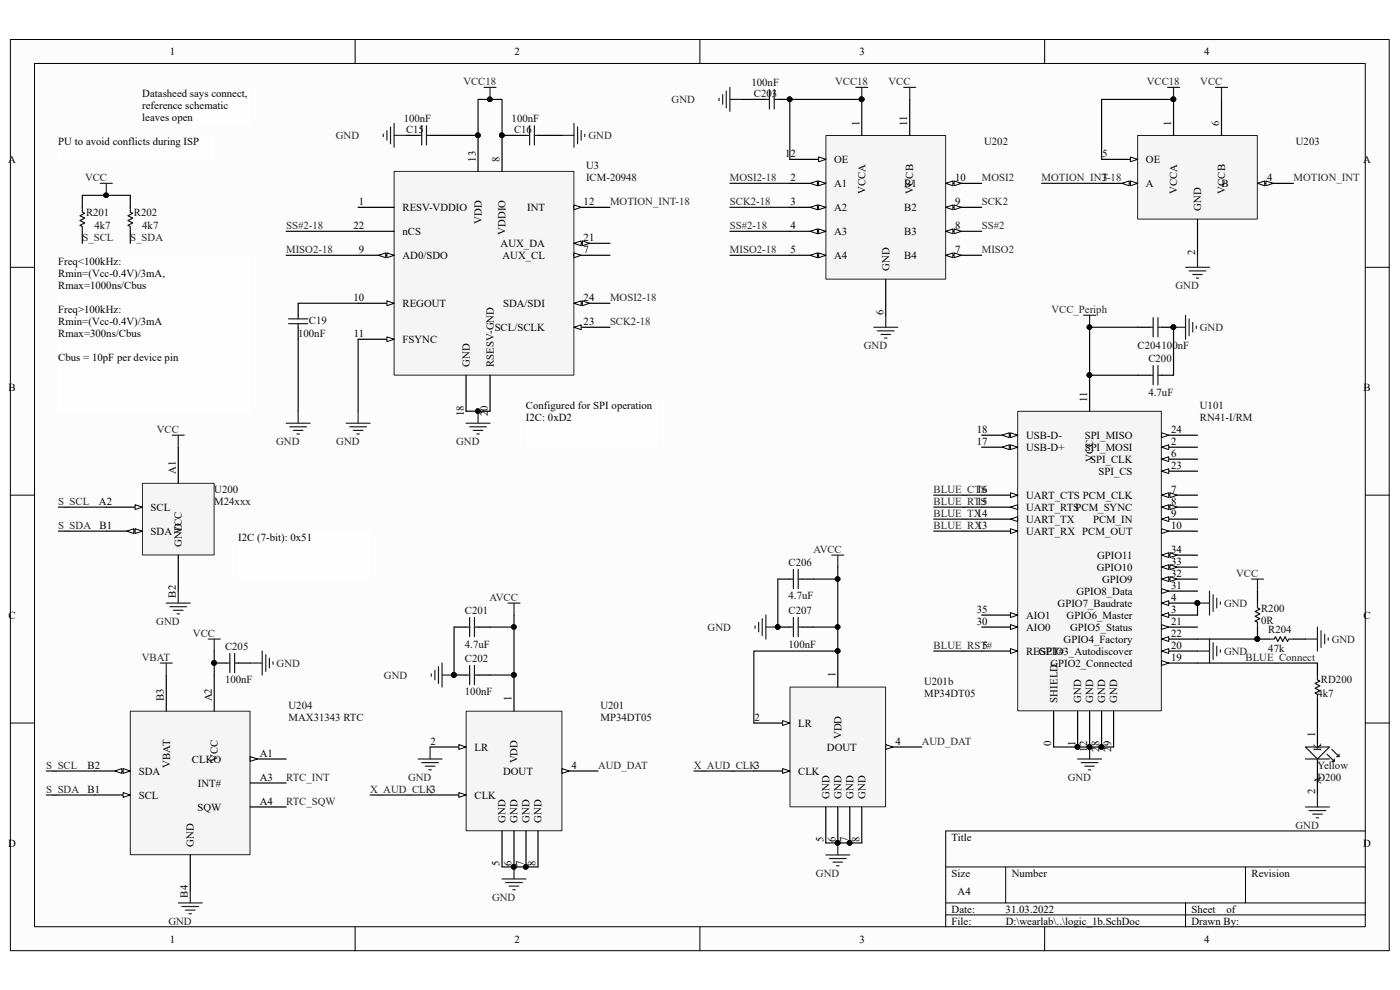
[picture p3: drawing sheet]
<svg xmlns="http://www.w3.org/2000/svg" width="297mm" height="210mm" viewBox="0 0 297 210" stroke-linecap="round" stroke-linejoin="round" font-family="sans-serif">
<path d="M2.2 8.4h292.5v193.3h-292.5z" fill="#fcfcfc"/>
<path d="M2.2 8.4h292.5v193.3h-292.5z" fill="none" stroke="#000" stroke-width=".21"/>
<path d="M7.4 13.5h282.2v183.1h-282.2z" fill="#fcfcfc"/>
<g fill="none" stroke="#000" stroke-width=".21">
<path d="M7.3 13.5h282.3v183.1h-282.3zM75.3 8.4v5.1M148.5 8.4v5.1M221.6 8.4v5.1M2.2 56.7h5.1M289.7 56.7h5.1M2.2 105h5.1M289.7 105h5.1M2.2 153.4h5.1M289.7 153.4h5.1M289.7 176.3h-89.1v20.3M75.3 196.6v5.1"/>
<path d="M148.5 196.6v5.1M200.6 183.9h89.1M200.6 191.5h89.1M200.6 194.1h89.1M213.4 183.9v7.6M221.6 196.6v5.1M251.5 191.5v5.1M264.2 183.9v7.6"/>
</g>
<g fill="none" stroke="#262626" stroke-width=".25">
<path d="M21.3 38.9h2.5M22.6 38.9v2.5M81.3 28.5v.5M82.1 27.7v2M82.8 26.9v3.6M83.6 28.7h2.6M83.6 26.2v5.1M119.2 28.7h2.6M121.8 26.2v5.1M122.5 26.9v3.6M123.3 27.7v2M124.1 28.5v.5"/>
<path d="M60.7 89.8h5.1M61.5 90.5h3.5M62.2 91.3h2.1M63 92.1h.5M63.3 87.2v2.6M73.4 89.8h5.1M74.2 90.5h3.6M75 91.3h2M75.7 92.1h.5M76 87.2v2.6M98.9 89.8h5.1M99.6 90.5h3.6"/>
<path d="M100.4 91.3h2M101.2 92.1h.5M101.4 87.2v2.6"/>
</g>
<g fill="#0e0e0e" stroke="#0e0e0e" stroke-width=".21">
<circle cx="101.4" cy="87.2" r=".49"/>
<circle cx="22.5" cy="41.4" r=".49"/>
</g>
<path d="M17.5 41.4h10.1M63.3 64.3h12.7M63.3 72v15.2M76 72v15.2M98.9 87.2h5.1" fill="none" stroke="#0e0e0e" stroke-width=".25"/>
<path d="M83.7 36.4h38.1v43.2h-38.1z" fill="#f5f5f5"/>
<path d="M83.6 36.4h38.2v43.2h-38.2z" fill="none" stroke="#262626" stroke-width=".21"/>
<path d="M76 44h7.6M121.8 69.4h7.6" fill="none" stroke="#000" stroke-width=".25"/>
<path d="M121.8 69.4l1.5-.5v1z" fill="#fcfcfc"/>
<path d="M121.8 69.4l1.5-.5v1z" fill="none" stroke="#000" stroke-width=".21"/>
<path d="M121.8 64.3h7.6" fill="none" stroke="#000" stroke-width=".25"/>
<path d="M121.8 64.3l1.5-.5v1z" fill="#fcfcfc"/>
<path d="M121.8 64.3l1.5-.5v1z" fill="none" stroke="#000" stroke-width=".21"/>
<path d="M123.5 63.8l1.6 .5-1.6 .5z" fill="#fcfcfc"/>
<path d="M123.5 63.8l1.6 .5-1.6 .5z" fill="none" stroke="#000" stroke-width=".21"/>
<path d="M121.8 51.6h7.6" fill="none" stroke="#000" stroke-width=".25"/>
<path d="M121.8 51.6l1.5-.5v1z" fill="#fcfcfc"/>
<path d="M121.8 51.6l1.5-.5v1z" fill="none" stroke="#000" stroke-width=".21"/>
<path d="M123.5 51.1l1.6 .5-1.6 .5z" fill="#fcfcfc"/>
<path d="M123.5 51.1l1.6 .5-1.6 .5z" fill="none" stroke="#000" stroke-width=".21"/>
<path d="M121.8 54.2h7.6" fill="none" stroke="#000" stroke-width=".25"/>
<path d="M121.8 53.7l1.5 .5-1.5 .5z" fill="#fcfcfc"/>
<path d="M121.8 53.7l1.5 .5-1.5 .5z" fill="none" stroke="#000" stroke-width=".21"/>
<path d="M106.5 28.7v7.7M76 54.2h7.6" fill="none" stroke="#000" stroke-width=".25"/>
<circle cx="106.5" cy="28.7" r=".49" fill="#0e0e0e" stroke="#0e0e0e" stroke-width=".21"/>
<path d="M82.1 53.7l1.5 .5-1.5 .5z" fill="#fcfcfc"/>
<path d="M82.1 53.7l1.5 .5-1.5 .5z" fill="none" stroke="#000" stroke-width=".21"/>
<path d="M80.3 54.2l1.5-.5v1z" fill="#fcfcfc"/>
<path d="M80.3 54.2l1.5-.5v1z" fill="none" stroke="#000" stroke-width=".21"/>
<path d="M76 64.3h7.6" fill="none" stroke="#000" stroke-width=".25"/>
<path d="M82.1 63.8l1.5 .5-1.5 .5z" fill="#fcfcfc"/>
<path d="M82.1 63.8l1.5 .5-1.5 .5z" fill="none" stroke="#000" stroke-width=".21"/>
<path d="M76 72h7.6" fill="none" stroke="#000" stroke-width=".25"/>
<path d="M82.1 71.5l1.5 .5-1.5 .5z" fill="#fcfcfc"/>
<path d="M82.1 71.5l1.5 .5-1.5 .5z" fill="none" stroke="#000" stroke-width=".21"/>
<path d="M121.8 44h7.6" fill="none" stroke="#000" stroke-width=".25"/>
<path d="M121.8 43.5l1.5 .5-1.5 .5z" fill="#fcfcfc"/>
<path d="M121.8 43.5l1.5 .5-1.5 .5z" fill="none" stroke="#000" stroke-width=".21"/>
<path d="M86.2 28.7h2.5M91.2 28.7h2.6M101.4 28.7v7.7M109 28.7h2.6M114.1 28.7h2.6M76 49.1h7.6M63.3 64.3v2.6M63.3 69.4v2.6M98.9 79.6v7.6M104 79.6v7.6" fill="none" stroke="#000" stroke-width=".25"/>
<g fill="#0e0e0e" stroke="#0e0e0e" stroke-width=".21">
<circle cx="101.4" cy="28.7" r=".49"/>
<circle cx="106.5" cy="28.7" r=".49"/>
</g>
<path d="M88.7 28.7h.8M89.5 26.7v4.1M90.5 26.7v4.1M90.5 28.7h.7M111.6 28.7h.8M112.4 26.7v4.1M113.4 28.7h.7M113.4 26.7v4.1M61.2 67.6h4.1M61.2 68.7h4.1M63.3 66.9v.7M63.3 68.7v.7" fill="none" stroke="#1c1c1c" stroke-width=".25"/>
<path d="M116.7 28.7h2.5" fill="none" stroke="#0e0e0e" stroke-width=".25"/>
<path d="M30.3 18.6h22.7v7.6h-22.7z" fill="#fefefe"/>
<path d="M30.2 18.5h22.8v7.7h-22.8z" fill="none" stroke="#fefefe" stroke-width=".21"/>
<path d="M17.5 41.4v2.6M17.5 49.1v2.5M27.6 41.4v2.6M27.6 49.1v2.5" fill="none" stroke="#000" stroke-width=".25"/>
<path d="M17.5 44v1l.5 .3-1 .5 1 .5-1 .5 1 .5-1 .5 .5 .3v1M27.6 44v1l.5 .3-1 .5 1 .5-1 .5 1 .5-1 .5 .5 .3v1" fill="none" stroke="#1c1c1c" stroke-width=".25"/>
<path d="M12.4 54.2h40.6v33h-40.6z" fill="#fefefe"/>
<path d="M12.4 54.2h40.6v33h-40.6z" fill="none" stroke="#fefefe" stroke-width=".21"/>
<path d="M241.3 69.4h2.6M246.4 69.4h2.6" fill="none" stroke="#000" stroke-width=".25"/>
<circle cx="248.9" cy="69.4" r=".49" fill="#0e0e0e" stroke="#0e0e0e" stroke-width=".21"/>
<path d="M243.9 69.4h.7M244.6 67.4v4.1M245.7 67.4v4.1M245.7 69.4h.7" fill="none" stroke="#1c1c1c" stroke-width=".25"/>
<path d="M111.7 84.8h27.8v10h-27.8z" fill="#fefefe"/>
<path d="M111.6 84.7h27.9v10.1h-27.9z" fill="none" stroke="#fefefe" stroke-width=".21"/>
<path d="M215.9 87.3h30.5v63.5h-30.5z" fill="#f5f5f5"/>
<path d="M215.9 87.2h30.5v63.6h-30.5z" fill="none" stroke="#262626" stroke-width=".21"/>
<path d="M231.2 79.6v7.6M246.4 94.9h7.7M228.6 150.8v7.7M231.2 150.8v7.7M233.7 150.8v7.7M236.2 150.8v7.7" fill="none" stroke="#000" stroke-width=".25"/>
<g fill="#0e0e0e" stroke="#0e0e0e" stroke-width=".21">
<circle cx="228.6" cy="158.4" r=".49"/>
<circle cx="231.1" cy="158.4" r=".49"/>
<circle cx="233.7" cy="158.4" r=".49"/>
<circle cx="231.1" cy="79.6" r=".49"/>
</g>
<path d="M246.4 94.9l1.6-.5v1z" fill="#fcfcfc"/>
<path d="M246.4 94.9l1.6-.5v1z" fill="none" stroke="#000" stroke-width=".21"/>
<path d="M246.4 97.4h7.7" fill="none" stroke="#000" stroke-width=".25"/>
<path d="M246.4 97.4l1.6-.5v1z" fill="#fcfcfc"/>
<path d="M246.4 97.4l1.6-.5v1z" fill="none" stroke="#000" stroke-width=".21"/>
<path d="M246.4 92.3h7.7" fill="none" stroke="#000" stroke-width=".25"/>
<path d="M246.4 91.8l1.6 .5-1.6 .5z" fill="#fcfcfc"/>
<path d="M246.4 91.8l1.6 .5-1.6 .5z" fill="none" stroke="#000" stroke-width=".21"/>
<path d="M246.4 100h7.7" fill="none" stroke="#000" stroke-width=".25"/>
<path d="M246.4 100l1.6-.6v1.1z" fill="#fcfcfc"/>
<path d="M246.4 100l1.6-.6v1.1z" fill="none" stroke="#000" stroke-width=".21"/>
<path d="M246.4 105h7.7" fill="none" stroke="#000" stroke-width=".25"/>
<path d="M246.4 105l1.6-.5v1.1z" fill="#fcfcfc"/>
<path d="M246.4 105l1.6-.5v1.1z" fill="none" stroke="#000" stroke-width=".21"/>
<path d="M248.2 104.5l1.5 .5-1.5 .6z" fill="#fcfcfc"/>
<path d="M248.2 104.5l1.5 .5-1.5 .6z" fill="none" stroke="#000" stroke-width=".21"/>
<path d="M246.4 107.6h7.7" fill="none" stroke="#000" stroke-width=".25"/>
<path d="M246.4 107.6l1.6-.5v1z" fill="#fcfcfc"/>
<path d="M246.4 107.6l1.6-.5v1z" fill="none" stroke="#000" stroke-width=".21"/>
<path d="M248.2 107.1l1.5 .5-1.5 .5z" fill="#fcfcfc"/>
<path d="M248.2 107.1l1.5 .5-1.5 .5z" fill="none" stroke="#000" stroke-width=".21"/>
<path d="M246.4 110.1h7.7" fill="none" stroke="#000" stroke-width=".25"/>
<path d="M246.4 110.1l1.6-.5v1z" fill="#fcfcfc"/>
<path d="M246.4 110.1l1.6-.5v1z" fill="none" stroke="#000" stroke-width=".21"/>
<path d="M246.4 112.7h7.7" fill="none" stroke="#000" stroke-width=".25"/>
<path d="M246.4 112.2l1.6 .5-1.6 .5z" fill="#fcfcfc"/>
<path d="M246.4 112.2l1.6 .5-1.6 .5z" fill="none" stroke="#000" stroke-width=".21"/>
<path d="M208.3 92.3h7.6" fill="none" stroke="#000" stroke-width=".25"/>
<path d="M214.4 91.8l1.5 .5-1.5 .5z" fill="#fcfcfc"/>
<path d="M214.4 91.8l1.5 .5-1.5 .5z" fill="none" stroke="#000" stroke-width=".21"/>
<path d="M212.6 92.3l1.5-.5v1z" fill="#fcfcfc"/>
<path d="M212.6 92.3l1.5-.5v1z" fill="none" stroke="#000" stroke-width=".21"/>
<path d="M208.3 94.9h7.6" fill="none" stroke="#000" stroke-width=".25"/>
<path d="M214.4 94.4l1.5 .5-1.5 .5z" fill="#fcfcfc"/>
<path d="M214.4 94.4l1.5 .5-1.5 .5z" fill="none" stroke="#000" stroke-width=".21"/>
<path d="M212.6 94.9l1.5-.5v1z" fill="#fcfcfc"/>
<path d="M212.6 94.9l1.5-.5v1z" fill="none" stroke="#000" stroke-width=".21"/>
<path d="M208.3 112.7h7.6" fill="none" stroke="#000" stroke-width=".25"/>
<path d="M214.4 112.2l1.5 .5-1.5 .5z" fill="#fcfcfc"/>
<path d="M214.4 112.2l1.5 .5-1.5 .5z" fill="none" stroke="#000" stroke-width=".21"/>
<path d="M208.3 110.1h7.6" fill="none" stroke="#000" stroke-width=".25"/>
<path d="M214.4 110.1l1.5-.5v1z" fill="#fcfcfc"/>
<path d="M214.4 110.1l1.5-.5v1z" fill="none" stroke="#000" stroke-width=".21"/>
<path d="M208.3 107.6h7.6" fill="none" stroke="#000" stroke-width=".25"/>
<path d="M214.4 107.6l1.5-.5v1z" fill="#fcfcfc"/>
<path d="M214.4 107.6l1.5-.5v1z" fill="none" stroke="#000" stroke-width=".21"/>
<path d="M208.3 105h7.6" fill="none" stroke="#000" stroke-width=".25"/>
<path d="M214.4 104.5l1.5 .5-1.5 .6z" fill="#fcfcfc"/>
<path d="M214.4 104.5l1.5 .5-1.5 .6z" fill="none" stroke="#000" stroke-width=".21"/>
<path d="M208.3 138.1h7.6" fill="none" stroke="#000" stroke-width=".25"/>
<path d="M214.4 137.6l1.5 .5-1.5 .5z" fill="#fcfcfc"/>
<path d="M214.4 137.6l1.5 .5-1.5 .5z" fill="none" stroke="#000" stroke-width=".21"/>
<path d="M246.4 130.5h7.7" fill="none" stroke="#000" stroke-width=".25"/>
<path d="M246.4 130.5l1.6-.5v1z" fill="#fcfcfc"/>
<path d="M246.4 130.5l1.6-.5v1z" fill="none" stroke="#000" stroke-width=".21"/>
<path d="M246.4 127.9h7.7" fill="none" stroke="#000" stroke-width=".25"/>
<path d="M246.4 127.9l1.6-.5v1z" fill="#fcfcfc"/>
<path d="M246.4 127.9l1.6-.5v1z" fill="none" stroke="#000" stroke-width=".21"/>
<circle cx="254" cy="127.9" r=".49" fill="#0e0e0e" stroke="#0e0e0e" stroke-width=".21"/>
<path d="M246.4 140.7h7.7" fill="none" stroke="#000" stroke-width=".25"/>
<path d="M246.4 140.1l1.6 .6-1.6 .5z" fill="#fcfcfc"/>
<path d="M246.4 140.1l1.6 .6-1.6 .5z" fill="none" stroke="#000" stroke-width=".21"/>
<path d="M246.4 138.1h7.7" fill="none" stroke="#000" stroke-width=".25"/>
<path d="M246.4 138.1l1.6-.5v1z" fill="#fcfcfc"/>
<path d="M246.4 138.1l1.6-.5v1z" fill="none" stroke="#000" stroke-width=".21"/>
<path d="M246.4 135.6h7.7" fill="none" stroke="#000" stroke-width=".25"/>
<path d="M246.4 135.6l1.6-.5v1z" fill="#fcfcfc"/>
<path d="M246.4 135.6l1.6-.5v1z" fill="none" stroke="#000" stroke-width=".21"/>
<path d="M246.4 133h7.7" fill="none" stroke="#000" stroke-width=".25"/>
<path d="M246.4 132.5l1.6 .5-1.6 .5z" fill="#fcfcfc"/>
<path d="M246.4 132.5l1.6 .5-1.6 .5z" fill="none" stroke="#000" stroke-width=".21"/>
<path d="M246.4 125.4h7.7" fill="none" stroke="#000" stroke-width=".25"/>
<path d="M246.4 124.9l1.6 .5-1.6 .5z" fill="#fcfcfc"/>
<path d="M246.4 124.9l1.6 .5-1.6 .5z" fill="none" stroke="#000" stroke-width=".21"/>
<path d="M246.4 122.9h7.7" fill="none" stroke="#000" stroke-width=".25"/>
<path d="M246.4 122.9l1.6-.6v1.1z" fill="#fcfcfc"/>
<path d="M246.4 122.9l1.6-.6v1.1z" fill="none" stroke="#000" stroke-width=".21"/>
<path d="M248.2 122.3l1.5 .6-1.5 .5z" fill="#fcfcfc"/>
<path d="M248.2 122.3l1.5 .6-1.5 .5z" fill="none" stroke="#000" stroke-width=".21"/>
<path d="M246.4 120.3h7.7" fill="none" stroke="#000" stroke-width=".25"/>
<path d="M246.4 120.3l1.6-.5v1z" fill="#fcfcfc"/>
<path d="M246.4 120.3l1.6-.5v1z" fill="none" stroke="#000" stroke-width=".21"/>
<path d="M248.2 119.8l1.5 .5-1.5 .5z" fill="#fcfcfc"/>
<path d="M248.2 119.8l1.5 .5-1.5 .5z" fill="none" stroke="#000" stroke-width=".21"/>
<path d="M246.4 117.8h7.7" fill="none" stroke="#000" stroke-width=".25"/>
<path d="M246.4 117.8l1.6-.5v1z" fill="#fcfcfc"/>
<path d="M246.4 117.8l1.6-.5v1z" fill="none" stroke="#000" stroke-width=".21"/>
<path d="M248.2 117.3l1.5 .5-1.5 .5z" fill="#fcfcfc"/>
<path d="M248.2 117.3l1.5 .5-1.5 .5z" fill="none" stroke="#000" stroke-width=".21"/>
<path d="M208.3 130.5h7.6" fill="none" stroke="#000" stroke-width=".25"/>
<path d="M214.4 130l1.5 .5-1.5 .5z" fill="#fcfcfc"/>
<path d="M214.4 130l1.5 .5-1.5 .5z" fill="none" stroke="#000" stroke-width=".21"/>
<path d="M208.3 133h7.6" fill="none" stroke="#000" stroke-width=".25"/>
<path d="M214.4 132.5l1.5 .5-1.5 .5z" fill="#fcfcfc"/>
<path d="M214.4 132.5l1.5 .5-1.5 .5z" fill="none" stroke="#000" stroke-width=".21"/>
<path d="M223.5 150.8v7.7M279.5 140.7v2.5M279.5 148.3v10.2M279.5 161v7.6" fill="none" stroke="#000" stroke-width=".25"/>
<g fill="#0e0e0e" stroke="#0e0e0e" stroke-width=".21">
<circle cx="228.6" cy="158.4" r=".49"/>
<circle cx="231.1" cy="158.4" r=".49"/>
<circle cx="233.7" cy="158.4" r=".49"/>
<circle cx="231.1" cy="79.6" r=".49"/>
<circle cx="254" cy="127.9" r=".49"/>
<circle cx="248.9" cy="69.4" r=".49"/>
</g>
<g fill="none" stroke="#262626" stroke-width=".25">
<path d="M249 69.4h2.5M251.5 66.9v5.1M252.3 67.6v3.6M253 68.4v2M253.8 69.2v.5M254.1 127.9h2.5M254.1 138.1h2.5M256.6 125.4v5.1M256.6 135.6v5.1M257.4 126.2v3.5M257.4 136.3v3.6M258.1 126.9v2.1"/>
<path d="M258.1 137.1v2M258.9 127.7v.5M258.9 137.9v.5M231.2 158.5v2.5M228.6 161h5.1M229.4 161.8h3.5M230.1 162.5h2.1M230.9 163.3h.5M277 171.2h5M277.7 172h3.6M278.5 172.7h2M279.2 173.5h.5"/>
<path d="M279.5 168.6v2.6"/>
</g>
<path d="M60.7 54.2h15.3M198.1 105h10.2M198.1 107.6h10.2M198.1 110.1h10.2M198.1 112.7h10.2M198.1 138.1h10.2M254.1 127.9v2.6M223.5 158.5h12.7M254.1 140.7h25.4" fill="none" stroke="#0e0e0e" stroke-width=".25"/>
<path d="M277 158.5h5l-2.5 2.5zM279.5 143.2v1l.5 .3-1 .5 1 .5-1 .5 1 .5-1 .5 .5 .3v1M281.5 160l1.6 1.5v-.5M282.5 159l1.6 1.5M284.1 160v.5h-.5M277 161h5M282.5 161.5h.6" fill="none" stroke="#1c1c1c" stroke-width=".25"/>
<path d="M12.4 28.8h33v5h-33z" fill="#fefefe"/>
<path d="M12.4 28.7h33v5.1h-33z" fill="none" stroke="#fefefe" stroke-width=".21"/>
<path d="M265.5 122.9h2.5M266.8 122.9v2.5M277 135.6h2.5M279.5 133v5.1M280.3 133.8v3.6M281 134.6v2M281.8 135.3v.5" fill="none" stroke="#262626" stroke-width=".25"/>
<path d="M60.7 49.1h15.3M254.1 135.6h12.7" fill="none" stroke="#0e0e0e" stroke-width=".25"/>
<circle cx="266.7" cy="135.5" r=".49" fill="#0e0e0e" stroke="#0e0e0e" stroke-width=".21"/>
<path d="M266.8 125.4v2.5M266.8 133v2.6h2.5M274.4 135.6h2.6" fill="none" stroke="#000" stroke-width=".25"/>
<path d="M266.8 127.9v1.1l.5 .2-1 .5 1 .5-1 .5 1 .5-1 .6 .5 .2v1M269.3 135.6h1l.3-.5 .5 1 .5-1 .5 1 .5-1 .5 1 .3-.5h1" fill="none" stroke="#1c1c1c" stroke-width=".25"/>
<path d="M50.6 112.7h27.9v10.1h-27.9z" fill="#fefefe"/>
<path d="M50.5 112.7h28v10.1h-28z" fill="none" stroke="#fefefe" stroke-width=".21"/>
<path d="M30.3 102.6h15.1v15.1h-15.1z" fill="#f5f5f5"/>
<path d="M30.2 102.5h15.2v15.2h-15.2z" fill="none" stroke="#262626" stroke-width=".21"/>
<path d="M37.8 94.9v7.6M22.6 107.6h7.6M37.8 117.8v7.6" fill="none" stroke="#000" stroke-width=".25"/>
<path d="M28.7 107.1l1.5 .5-1.5 .5z" fill="#fcfcfc"/>
<path d="M28.7 107.1l1.5 .5-1.5 .5z" fill="none" stroke="#000" stroke-width=".21"/>
<path d="M22.6 112.7h7.6" fill="none" stroke="#000" stroke-width=".25"/>
<path d="M28.7 112.2l1.5 .5-1.5 .5z" fill="#fcfcfc"/>
<path d="M28.7 112.2l1.5 .5-1.5 .5z" fill="none" stroke="#000" stroke-width=".21"/>
<path d="M26.9 112.7l1.5-.5v1z" fill="#fcfcfc"/>
<path d="M26.9 112.7l1.5-.5v1z" fill="none" stroke="#000" stroke-width=".21"/>
<path d="M229.9 66.9h2.5M231.2 66.9v2.5M36.5 92.3h2.6M37.8 92.3v2.6M35.3 127.9h5.1M36 128.7h3.6M36.8 129.5h2M37.6 130.2h.5M37.8 125.4v2.5" fill="none" stroke="#262626" stroke-width=".25"/>
<path d="M241.3 69.4h-10.1v10.2h10.1M249 69.4v10.2M12.4 112.7h10.2M12.4 107.6h10.2" fill="none" stroke="#0e0e0e" stroke-width=".25"/>
<g fill="#0e0e0e" stroke="#0e0e0e" stroke-width=".21">
<circle cx="231.1" cy="69.4" r=".49"/>
<circle cx="248.9" cy="69.4" r=".49"/>
<circle cx="231.1" cy="79.6" r=".49"/>
</g>
<path d="M241.3 79.6h2.6M246.4 79.6h2.6" fill="none" stroke="#000" stroke-width=".25"/>
<path d="M243.9 79.6h.7M244.6 77.6v4M245.7 77.6v4M245.7 79.6h.7" fill="none" stroke="#1c1c1c" stroke-width=".25"/>
<path d="M98.9 150.9h20.3v25.3h-20.3z" fill="#f5f5f5"/>
<path d="M98.9 150.9h20.3v25.3h-20.3z" fill="none" stroke="#262626" stroke-width=".21"/>
<path d="M91.2 158.5h7.7M109 143.2v7.6M106.5 176.3v7.6" fill="none" stroke="#000" stroke-width=".25"/>
<circle cx="109" cy="143.2" r=".49" fill="#0e0e0e" stroke="#0e0e0e" stroke-width=".21"/>
<path d="M97.3 158l1.6 .5-1.6 .5z" fill="#fcfcfc"/>
<path d="M97.3 158l1.6 .5-1.6 .5z" fill="none" stroke="#000" stroke-width=".21"/>
<path d="M91.2 168.6h7.7" fill="none" stroke="#000" stroke-width=".25"/>
<path d="M97.3 168.1l1.6 .5-1.6 .6z" fill="#fcfcfc"/>
<path d="M97.3 168.1l1.6 .5-1.6 .6z" fill="none" stroke="#000" stroke-width=".21"/>
<path d="M119.2 163.6h7.7" fill="none" stroke="#000" stroke-width=".25"/>
<path d="M119.2 163l1.6 .6-1.6 .5z" fill="#fcfcfc"/>
<path d="M119.2 163l1.6 .6-1.6 .5z" fill="none" stroke="#000" stroke-width=".21"/>
<path d="M96.3 133h2.6M101.4 133h2.6M96.3 143.2h2.6M101.4 143.2h2.6M109 176.3v7.6M111.6 176.3v7.6M114.1 176.3v7.6" fill="none" stroke="#000" stroke-width=".25"/>
<g fill="#0e0e0e" stroke="#0e0e0e" stroke-width=".21">
<circle cx="109" cy="183.9" r=".49"/>
<circle cx="111.6" cy="183.9" r=".49"/>
<circle cx="109" cy="143.2" r=".49"/>
<circle cx="96.3" cy="143.2" r=".49"/>
<circle cx="109" cy="133" r=".49"/>
<circle cx="103.9" cy="21.1" r=".49"/>
<circle cx="106.5" cy="28.7" r=".49"/>
<circle cx="101.4" cy="28.7" r=".49"/>
<circle cx="182.8" cy="21.1" r=".49"/>
</g>
<g fill="none" stroke="#262626" stroke-width=".25">
<path d="M102.7 18.5h2.5M104 18.5v2.6M181.6 18.5h2.5M182.8 18.5v2.6M191.7 18.5h2.6M193 18.5v2.6M185.4 69.4h5.1M186.1 70.2h3.6M186.9 71h2M187.7 71.7h.5M187.9 66.9v2.5M107.8 127.9h2.5"/>
<path d="M109 127.9v2.6M91.2 158.5v2.5M91.5 142.9v.6M92.3 142.2v2M93 141.4v3.6M93.8 140.7v5M93.8 143.2h2.5M88.7 161h5.1M89.5 161.8h3.5M90.2 162.5h2.1M91 163.3h.5M106.5 186.5h5.1"/>
<path d="M107.3 187.2h3.5M108 188h2.1M108.8 188.7h.5M109 183.9v2.6"/>
</g>
<path d="M93.8 28.7h7.6v-7.6h5.1v7.6h2.5M154.8 38.9h12.8M154.8 54.2h12.8M154.8 49.1h12.8M154.8 44h12.8M96.3 133v10.2M104 133h5M109 130.5v12.7h-5M78.5 168.6h12.7" fill="none" stroke="#0e0e0e" stroke-width=".25"/>
<path d="M98.9 133h.7M99.6 131v4.1M100.7 131v4.1M100.7 133h.7M98.9 143.2h.7M99.6 141.2v4M100.7 141.2v4M100.7 143.2h.7" fill="none" stroke="#1c1c1c" stroke-width=".25"/>
<path d="M175.3 28.8h25.3v30.4h-25.3z" fill="#f5f5f5"/>
<path d="M175.2 28.7h25.4v30.5h-25.4z" fill="none" stroke="#262626" stroke-width=".21"/>
<path d="M167.6 38.9h7.6M182.8 21.1v7.6M193 21.1v7.6M187.9 59.2v7.7" fill="none" stroke="#000" stroke-width=".25"/>
<circle cx="182.8" cy="21.1" r=".49" fill="#0e0e0e" stroke="#0e0e0e" stroke-width=".21"/>
<path d="M173.7 38.4l1.5 .5-1.5 .5z" fill="#fcfcfc"/>
<path d="M173.7 38.4l1.5 .5-1.5 .5z" fill="none" stroke="#000" stroke-width=".21"/>
<path d="M171.9 38.9l1.5-.5v1z" fill="#fcfcfc"/>
<path d="M171.9 38.9l1.5-.5v1z" fill="none" stroke="#000" stroke-width=".21"/>
<path d="M167.6 44h7.6" fill="none" stroke="#000" stroke-width=".25"/>
<path d="M173.7 43.5l1.5 .5-1.5 .5z" fill="#fcfcfc"/>
<path d="M173.7 43.5l1.5 .5-1.5 .5z" fill="none" stroke="#000" stroke-width=".21"/>
<path d="M171.9 44l1.5-.5v1z" fill="#fcfcfc"/>
<path d="M171.9 44l1.5-.5v1z" fill="none" stroke="#000" stroke-width=".21"/>
<path d="M167.6 49.1h7.6" fill="none" stroke="#000" stroke-width=".25"/>
<path d="M173.7 48.6l1.5 .5-1.5 .5z" fill="#fcfcfc"/>
<path d="M173.7 48.6l1.5 .5-1.5 .5z" fill="none" stroke="#000" stroke-width=".21"/>
<path d="M171.9 49.1l1.5-.5v1z" fill="#fcfcfc"/>
<path d="M171.9 49.1l1.5-.5v1z" fill="none" stroke="#000" stroke-width=".21"/>
<path d="M167.6 54.2h7.6" fill="none" stroke="#000" stroke-width=".25"/>
<path d="M173.7 53.7l1.5 .5-1.5 .5z" fill="#fcfcfc"/>
<path d="M173.7 53.7l1.5 .5-1.5 .5z" fill="none" stroke="#000" stroke-width=".21"/>
<path d="M171.9 54.2l1.5-.5v1z" fill="#fcfcfc"/>
<path d="M171.9 54.2l1.5-.5v1z" fill="none" stroke="#000" stroke-width=".21"/>
<path d="M200.6 38.9h7.7" fill="none" stroke="#000" stroke-width=".25"/>
<path d="M200.6 38.9l1.6-.5v1z" fill="#fcfcfc"/>
<path d="M200.6 38.9l1.6-.5v1z" fill="none" stroke="#000" stroke-width=".21"/>
<path d="M202.4 38.4l1.5 .5-1.5 .5z" fill="#fcfcfc"/>
<path d="M202.4 38.4l1.5 .5-1.5 .5z" fill="none" stroke="#000" stroke-width=".21"/>
<path d="M200.6 44h7.7" fill="none" stroke="#000" stroke-width=".25"/>
<path d="M200.6 44l1.6-.5v1z" fill="#fcfcfc"/>
<path d="M200.6 44l1.6-.5v1z" fill="none" stroke="#000" stroke-width=".21"/>
<path d="M202.4 43.5l1.5 .5-1.5 .5z" fill="#fcfcfc"/>
<path d="M202.4 43.5l1.5 .5-1.5 .5z" fill="none" stroke="#000" stroke-width=".21"/>
<path d="M200.6 49.1h7.7" fill="none" stroke="#000" stroke-width=".25"/>
<path d="M200.6 49.1l1.6-.5v1z" fill="#fcfcfc"/>
<path d="M200.6 49.1l1.6-.5v1z" fill="none" stroke="#000" stroke-width=".21"/>
<path d="M202.4 48.6l1.5 .5-1.5 .5z" fill="#fcfcfc"/>
<path d="M202.4 48.6l1.5 .5-1.5 .5z" fill="none" stroke="#000" stroke-width=".21"/>
<path d="M200.6 54.2h7.7" fill="none" stroke="#000" stroke-width=".25"/>
<path d="M200.6 54.2l1.6-.5v1z" fill="#fcfcfc"/>
<path d="M200.6 54.2l1.6-.5v1z" fill="none" stroke="#000" stroke-width=".21"/>
<path d="M202.4 53.7l1.5 .5-1.5 .5z" fill="#fcfcfc"/>
<path d="M202.4 53.7l1.5 .5-1.5 .5z" fill="none" stroke="#000" stroke-width=".21"/>
<path d="M167.6 33.8h7.6" fill="none" stroke="#000" stroke-width=".25"/>
<path d="M173.7 33.3l1.5 .5-1.5 .5z" fill="#fcfcfc"/>
<path d="M173.7 33.3l1.5 .5-1.5 .5z" fill="none" stroke="#000" stroke-width=".21"/>
<circle cx="182.8" cy="21.1" r=".49" fill="#0e0e0e" stroke="#0e0e0e" stroke-width=".21"/>
<path d="M241.4 28.8h25.3v17.7h-25.3z" fill="#f5f5f5"/>
<path d="M241.3 28.7h25.4v17.8h-25.4z" fill="none" stroke="#262626" stroke-width=".21"/>
<path d="M233.7 38.9h7.6M249 21.1v7.6M259.1 21.1v7.6M254.1 46.5v7.7" fill="none" stroke="#000" stroke-width=".25"/>
<circle cx="248.9" cy="21.1" r=".49" fill="#0e0e0e" stroke="#0e0e0e" stroke-width=".21"/>
<path d="M239.8 38.4l1.5 .5-1.5 .5z" fill="#fcfcfc"/>
<path d="M239.8 38.4l1.5 .5-1.5 .5z" fill="none" stroke="#000" stroke-width=".21"/>
<path d="M238 38.9l1.6-.5v1z" fill="#fcfcfc"/>
<path d="M238 38.9l1.6-.5v1z" fill="none" stroke="#000" stroke-width=".21"/>
<path d="M266.8 38.9h7.6" fill="none" stroke="#000" stroke-width=".25"/>
<path d="M266.8 38.9l1.5-.5v1z" fill="#fcfcfc"/>
<path d="M266.8 38.9l1.5-.5v1z" fill="none" stroke="#000" stroke-width=".21"/>
<path d="M268.6 38.4l1.5 .5-1.5 .5z" fill="#fcfcfc"/>
<path d="M268.6 38.4l1.5 .5-1.5 .5z" fill="none" stroke="#000" stroke-width=".21"/>
<path d="M233.7 33.8h7.6" fill="none" stroke="#000" stroke-width=".25"/>
<path d="M239.8 33.3l1.5 .5-1.5 .5z" fill="#fcfcfc"/>
<path d="M239.8 33.3l1.5 .5-1.5 .5z" fill="none" stroke="#000" stroke-width=".21"/>
<g fill="#0e0e0e" stroke="#0e0e0e" stroke-width=".21">
<circle cx="248.9" cy="21.1" r=".49"/>
<circle cx="167.5" cy="21.1" r=".49"/>
<circle cx="182.8" cy="21.1" r=".49"/>
</g>
<g fill="none" stroke="#262626" stroke-width=".25">
<path d="M154.1 19.3v3.6M154.8 18.5v5.1M247.7 18.5h2.5M249 18.5v2.6M257.9 18.5h2.5M259.1 18.5v2.6M152.6 20.8v.5M153.3 20.1v2M154.8 21.1h2.6M251.5 56.7h5.1M252.3 57.5h3.5M253 58.2h2.1"/>
<path d="M253.8 59h.5M254.1 54.2v2.5"/>
</g>
<path d="M157.4 21.1h2.5M182.8 21.1h-15.2v12.7M221 38.9h12.7M249 21.1h-15.3v12.7" fill="none" stroke="#0e0e0e" stroke-width=".25"/>
<path d="M159.9 21.1h2.6M165 21.1h2.6" fill="none" stroke="#000" stroke-width=".25"/>
<path d="M163.2 19.1v4M164.3 19.1v4M162.5 21.1h.7M164.3 21.1h.7" fill="none" stroke="#1c1c1c" stroke-width=".25"/>
<path d="M27.7 150.9h25.3v30.4h-25.3z" fill="#f5f5f5"/>
<path d="M27.6 150.9h25.4v30.4h-25.4z" fill="none" stroke="#262626" stroke-width=".21"/>
<path d="M53.1 161h7.6" fill="none" stroke="#000" stroke-width=".25"/>
<path d="M53.1 160.5l1.5 .5-1.5 .5z" fill="#fcfcfc"/>
<path d="M53.1 160.5l1.5 .5-1.5 .5z" fill="none" stroke="#000" stroke-width=".21"/>
<path d="M35.3 143.2v7.6M45.5 143.2v7.6M20 163.6h7.6M53.1 171.2h7.6M53.1 166.1h7.6M40.4 181.4v7.6" fill="none" stroke="#000" stroke-width=".25"/>
<path d="M26.1 163l1.5 .6-1.5 .5z" fill="#fcfcfc"/>
<path d="M26.1 163l1.5 .6-1.5 .5z" fill="none" stroke="#000" stroke-width=".21"/>
<path d="M24.3 163.6l1.6-.6v1.1z" fill="#fcfcfc"/>
<path d="M24.3 163.6l1.6-.6v1.1z" fill="none" stroke="#000" stroke-width=".21"/>
<path d="M20 168.6h7.6" fill="none" stroke="#000" stroke-width=".25"/>
<path d="M26.1 168.1l1.5 .5-1.5 .6z" fill="#fcfcfc"/>
<path d="M26.1 168.1l1.5 .5-1.5 .6z" fill="none" stroke="#000" stroke-width=".21"/>
<g fill="none" stroke="#262626" stroke-width=".25">
<path d="M44.2 135.6h2.5M45.5 135.6v2.5M55.6 138.1v5.1M56.4 138.9v3.5M57.2 139.6v2.1M34 140.7h2.5M35.3 140.7v2.5M53.1 140.7h2.5M57.9 140.4v.5M37.8 191.5h5.1M38.6 192.3h3.5M39.3 193.1h2.1"/>
<path d="M40.1 193.8h.5M40.4 189v2.5"/>
</g>
<path d="M45.5 138.1v5.1M9.8 168.6h10.2M9.8 163.6h10.2" fill="none" stroke="#0e0e0e" stroke-width=".25"/>
<path d="M45.5 140.7h2.5M50.5 140.7h2.6" fill="none" stroke="#000" stroke-width=".25"/>
<circle cx="45.4" cy="140.6" r=".49" fill="#0e0e0e" stroke="#0e0e0e" stroke-width=".21"/>
<path d="M48.8 138.6v4.1M49.8 138.6v4.1M48 140.7h.8M49.8 140.7h.7" fill="none" stroke="#1c1c1c" stroke-width=".25"/>
<path d="M167.6 145.8h20.3v25.4h-20.3z" fill="#f5f5f5"/>
<path d="M167.6 145.8h20.3v25.4h-20.3z" fill="none" stroke="#262626" stroke-width=".21"/>
<path d="M177.7 138.1v7.6M159.9 153.4h7.7M175.2 171.2v7.6" fill="none" stroke="#000" stroke-width=".25"/>
<circle cx="177.7" cy="138.1" r=".49" fill="#0e0e0e" stroke="#0e0e0e" stroke-width=".21"/>
<path d="M166 152.9l1.6 .5-1.6 .5z" fill="#fcfcfc"/>
<path d="M166 152.9l1.6 .5-1.6 .5z" fill="none" stroke="#000" stroke-width=".21"/>
<path d="M159.9 163.6h7.7" fill="none" stroke="#000" stroke-width=".25"/>
<path d="M166 163l1.6 .6-1.6 .5z" fill="#fcfcfc"/>
<path d="M166 163l1.6 .6-1.6 .5z" fill="none" stroke="#000" stroke-width=".21"/>
<path d="M187.9 158.5h7.6" fill="none" stroke="#000" stroke-width=".25"/>
<path d="M187.9 158l1.5 .5-1.5 .5z" fill="#fcfcfc"/>
<path d="M187.9 158l1.5 .5-1.5 .5z" fill="none" stroke="#000" stroke-width=".21"/>
<path d="M165 133h2.6M165 122.9h2.6M170.1 133h2.5M170.1 122.9h2.5M177.7 171.2v7.6M180.3 171.2v7.6M182.8 171.2v7.6" fill="none" stroke="#000" stroke-width=".25"/>
<g fill="#0e0e0e" stroke="#0e0e0e" stroke-width=".21">
<circle cx="177.7" cy="178.8" r=".49"/>
<circle cx="180.2" cy="178.8" r=".49"/>
<circle cx="177.7" cy="138.1" r=".49"/>
<circle cx="165" cy="133" r=".49"/>
<circle cx="177.7" cy="122.8" r=".49"/>
<circle cx="177.7" cy="133" r=".49"/>
<circle cx="109" cy="183.9" r=".49"/>
<circle cx="111.6" cy="183.9" r=".49"/>
</g>
<path d="M176.5 117.8h2.5M177.7 117.8v2.5M160.2 132.8v.5M160.9 132v2M161.7 131.2v3.6M162.5 130.5v5.1M162.5 133h2.5M177.7 178.8v2.6M175.2 181.4h5.1M176 182.1h3.5M176.7 182.9h2.1M177.5 183.7h.5" fill="none" stroke="#262626" stroke-width=".25"/>
<path d="M165 122.9v10.1M172.6 122.9h5.1M177.7 120.3v12.7h-5.1M177.7 133v5.1h-17.8v15.3M147.2 163.6h12.7M175.2 178.8h7.6M106.5 183.9h7.6" fill="none" stroke="#0e0e0e" stroke-width=".25"/>
<path d="M167.6 133h.7M167.6 122.9h.7M168.3 120.8v4.1M168.3 131v4.1M169.3 120.8v4.1M169.3 131v4.1M169.3 133h.8M169.3 122.9h.8" fill="none" stroke="#1c1c1c" stroke-width=".25"/>
<g font-size="2.3">
<text x="36" y="11.7">1</text>
<text x="109.2" y="11.7">2</text>
<text x="182.3" y="11.7">3</text>
<text x="255.4" y="11.7">4</text>
<text x="30.2" y="20.6">Datasheed says connect,</text>
<text x="30.2" y="23.1">reference schematic</text>
<text x="30.2" y="25.7">leaves open</text>
<text x="182.3" y="26.7" transform="rotate(-90 182.3 26.7)">1</text>
<text x="192.5" y="26.7" transform="rotate(-90 192.5 26.7)">11</text>
<text x="248.5" y="26.7" transform="rotate(-90 248.5 26.7)">1</text>
<text x="258.7" y="26.7" transform="rotate(-90 258.7 26.7)">6</text>
<text x="1.7" y="34.6">A</text>
<text x="12.4" y="30.8">PU to avoid conflicts during ISP</text>
<text x="100.9" y="34.3" transform="rotate(-90 100.9 34.3)">13</text>
<text x="106" y="34.3" transform="rotate(-90 106 34.3)">8</text>
<text x="166.5" y="33.3">12</text>
<text x="177" y="34.6">OE</text>
<text x="233.8" y="33.3">5</text>
<text x="243.1" y="34.6">OE</text>
<text x="289.2" y="34.6">A</text>
<text x="167.7" y="38.4">2</text>
<text x="177" y="39.7">A1</text>
<text x="183.6" y="41.2" transform="rotate(-90 183.6 41.2)">VCCA</text>
<text x="191.9" y="39.7">B1</text>
<text x="193.8" y="41.1" transform="rotate(-90 193.8 41.1)">VCCB</text>
<text x="202.6" y="38.4">10</text>
<text x="233.8" y="38.4">3</text>
<text x="243.1" y="39.7">A</text>
<text x="249.7" y="41.2" transform="rotate(-90 249.7 41.2)">VCCA</text>
<text x="259.1" y="39.7">B</text>
<text x="259.9" y="41.1" transform="rotate(-90 259.9 41.1)">VCCB</text>
<text x="268.8" y="38.4">4</text>
<text x="76.1" y="43.5">1</text>
<text x="85.4" y="44.7">RESV-VDDIO</text>
<text x="102.2" y="47.4" transform="rotate(-90 102.2 47.4)">VDD</text>
<text x="111.8" y="44.7">INT</text>
<text x="123.8" y="43.5">12</text>
<text x="167.7" y="43.5">3</text>
<text x="177" y="44.7">A2</text>
<text x="191.9" y="44.7">B2</text>
<text x="202.6" y="43.5">9</text>
<text x="254.8" y="44.7" transform="rotate(-90 254.8 44.7)">GND</text>
<text x="75" y="48.6">22</text>
<text x="76.1" y="53.7">9</text>
<text x="85.4" y="49.8">nCS</text>
<text x="106.2" y="52.4">AUX_DA</text>
<text x="107.3" y="49.9" transform="rotate(-90 107.3 49.9)">VDDIO</text>
<text x="123.8" y="51.1">21</text>
<text x="123.8" y="53.7">7</text>
<text x="167.7" y="48.6">4</text>
<text x="167.7" y="53.7">5</text>
<text x="177" y="49.8">A3</text>
<text x="191.9" y="49.8">B3</text>
<text x="202.6" y="48.6">8</text>
<text x="202.6" y="53.7">7</text>
<text x="12.4" y="56.2">Freq&lt;100kHz:</text>
<text x="12.4" y="58.8">Rmin=(Vcc-0.4V)/3mA,</text>
<text x="85.4" y="54.9">AD0/SDO</text>
<text x="106.6" y="54.9">AUX_CL</text>
<text x="177" y="54.9">A4</text>
<text x="188.7" y="57.5" transform="rotate(-90 188.7 57.5)">GND</text>
<text x="191.9" y="54.9">B4</text>
<text x="253.6" y="54" transform="rotate(-90 253.6 54)">2</text>
<text x="12.4" y="61.3">Rmax=1000ns/Cbus</text>
<text x="75" y="63.8">10</text>
<text x="85.4" y="65.1">REGOUT</text>
<text x="106.7" y="65.1">SDA/SDI</text>
<text x="123.8" y="63.8">24</text>
<text x="12.4" y="66.4">Freq&gt;100kHz:</text>
<text x="12.4" y="68.9">Rmin=(Vcc-0.4V)/3mA</text>
<text x="12.4" y="71.5">Rmax=300ns/Cbus</text>
<text x="75.1" y="71.5">11</text>
<text x="104.9" y="70.2">SCL/SCLK</text>
<text x="123.8" y="68.9">23</text>
<text x="187.4" y="66.8" transform="rotate(-90 187.4 66.8)">6</text>
<text x="12.4" y="76.6">Cbus = 10pF per device pin</text>
<text x="85.4" y="72.7">FSYNC</text>
<text x="99.7" y="77.8" transform="rotate(-90 99.7 77.8)">GND</text>
<text x="104.7" y="77.8" transform="rotate(-90 104.7 77.8)">RSESV-GND</text>
<text x="1.8" y="82.9">B</text>
<text x="289.3" y="82.9">B</text>
<text x="98.4" y="88.3" transform="rotate(-90 98.4 88.3)">18</text>
<text x="103.5" y="88.3" transform="rotate(-90 103.5 88.3)">20</text>
<text x="111.6" y="86.7">Configured for SPI operation</text>
<text x="111.6" y="89.3">I2C: 0xD2</text>
<text x="230.7" y="85.2" transform="rotate(-90 230.7 85.2)">11</text>
<text x="207.2" y="91.8">18</text>
<text x="207.2" y="94.4">17</text>
<text x="217.7" y="93.1">USB-D-</text>
<text x="217.7" y="95.6">USB-D+</text>
<text x="230.1" y="95.6">SPI_MOSI</text>
<text x="230.1" y="93.1">SPI_MISO</text>
<text x="248.5" y="94.4">2</text>
<text x="248.5" y="91.8">24</text>
<text x="37.3" y="100.5" transform="rotate(-90 37.3 100.5)">A1</text>
<text x="231.3" y="98.2">SPI_CLK</text>
<text x="231.9" y="98" transform="rotate(-90 231.9 98)">VCC</text>
<text x="233" y="100.7">SPI_CS</text>
<text x="248.5" y="96.9">6</text>
<text x="248.5" y="99.4">23</text>
<text x="21" y="107.1">A2</text>
<text x="207.2" y="107.1">15</text>
<text x="207.2" y="104.6">16</text>
<text x="217.7" y="105.8">UART_CTS PCM_CLK</text>
<text x="248.5" y="104.6">7</text>
<text x="248.5" y="107.1">8</text>
<text x="21.1" y="112.2">B1</text>
<text x="32" y="108.4">SCL</text>
<text x="32" y="113.5">SDA</text>
<text x="38.6" y="113.3" transform="rotate(-90 38.6 113.3)">VCC</text>
<text x="207.2" y="112.2">13</text>
<text x="217.7" y="113.5">UART_RX PCM_OUT</text>
<text x="217.7" y="110.9">UART_TX</text>
<text x="217.7" y="108.4">UART_RTSPCM_SYNC</text>
<text x="231.9" y="110.9">PCM_IN</text>
<text x="248.5" y="109.6">9</text>
<text x="248.5" y="112.2">10</text>
<text x="38.6" y="116" transform="rotate(-90 38.6 116)">GND</text>
<text x="50.5" y="114.7">I2C (7-bit): 0x51</text>
<text x="232.7" y="118.5">GPIO11</text>
<text x="248.5" y="119.8">33</text>
<text x="248.5" y="117.3">34</text>
<text x="232.7" y="121.1">GPIO10</text>
<text x="233.8" y="123.6">GPIO9</text>
<text x="248.5" y="124.9">31</text>
<text x="248.5" y="122.3">32</text>
<text x="1.8" y="131.3">C</text>
<text x="37.3" y="126.8" transform="rotate(-90 37.3 126.8)">B2</text>
<text x="207.2" y="130">35</text>
<text x="217.7" y="131.3">AIO1</text>
<text x="224.4" y="128.7">GPIO7_Baudrate</text>
<text x="226.3" y="131.3">GPIO6_Master</text>
<text x="228.3" y="126.2">GPIO8_Data</text>
<text x="248.5" y="130">3</text>
<text x="248.5" y="127.4">4</text>
<text x="289.3" y="131.3">C</text>
<text x="207.2" y="132.5">30</text>
<text x="208.4" y="137.6">5</text>
<text x="217.7" y="133.8">AIO0</text>
<text x="225.6" y="136.4">GPIO4_Factory</text>
<text x="227" y="133.8">GPIO5_Status</text>
<text x="248.5" y="137.6">20</text>
<text x="248.5" y="135.1">22</text>
<text x="248.5" y="132.5">21</text>
<text x="177.2" y="143.7" transform="rotate(-90 177.2 143.7)">1</text>
<text x="217.7" y="138.9">RESET#</text>
<text x="220.3" y="138.9">GPIO3_Autodiscover</text>
<text x="222.8" y="141.4">GPIO2_Connected</text>
<text x="248.5" y="140.2">19</text>
<text x="34.8" y="148.8" transform="rotate(-90 34.8 148.8)">B3</text>
<text x="45" y="148.8" transform="rotate(-90 45 148.8)">A2</text>
<text x="108.5" y="148.8" transform="rotate(-90 108.5 148.8)">1</text>
<text x="224.3" y="149.1" transform="rotate(-90 224.3 149.1)">SHIELD</text>
<text x="229.4" y="149.1" transform="rotate(-90 229.4 149.1)">GND</text>
<text x="231.9" y="149.1" transform="rotate(-90 231.9 149.1)">GND</text>
<text x="234.5" y="149.1" transform="rotate(-90 234.5 149.1)">GND</text>
<text x="237" y="149.1" transform="rotate(-90 237 149.1)">GND</text>
<text x="160.1" y="152.9">2</text>
<text x="169.3" y="154.1">LR</text>
<text x="40.7" y="161.8">CLKO</text>
<text x="46.2" y="161.7" transform="rotate(-90 46.2 161.7)">VCC</text>
<text x="55.1" y="160.5">A1</text>
<text x="91.4" y="158">2</text>
<text x="100.7" y="159.3">LR</text>
<text x="109.8" y="161.9" transform="rotate(-90 109.8 161.9)">VDD</text>
<text x="175.4" y="159.3">DOUT</text>
<text x="178.5" y="156.8" transform="rotate(-90 178.5 156.8)">VDD</text>
<text x="189.9" y="158">4</text>
<text x="223" y="158.3" transform="rotate(-90 223 158.3)">0</text>
<text x="228.1" y="158.3" transform="rotate(-90 228.1 158.3)">1</text>
<text x="230.7" y="159.5" transform="rotate(-90 230.7 159.5)">12</text>
<text x="233.2" y="159.5" transform="rotate(-90 233.2 159.5)">28</text>
<text x="235.8" y="159.5" transform="rotate(-90 235.8 159.5)">29</text>
<text x="279" y="156.4" transform="rotate(-90 279 156.4)">1</text>
<text x="280.3" y="159.2" transform="rotate(-90 280.3 159.2)">K</text>
<text x="18.6" y="163.1">B2</text>
<text x="29.4" y="164.3">SDA</text>
<text x="36.1" y="162.9" transform="rotate(-90 36.1 162.9)">VBAT</text>
<text x="42" y="166.9">INT#</text>
<text x="55.1" y="165.6">A3</text>
<text x="106.7" y="164.3">DOUT</text>
<text x="121.2" y="163.1">4</text>
<text x="169.3" y="164.3">CLK</text>
<text x="280.3" y="166.2" transform="rotate(-90 280.3 166.2)">A</text>
<text x="18.6" y="168.1">B1</text>
<text x="29.4" y="169.4">SCL</text>
<text x="41.9" y="172">SQW</text>
<text x="55.1" y="170.7">A4</text>
<text x="100.7" y="169.4">CLK</text>
<text x="176" y="169.4" transform="rotate(-90 176 169.4)">GND</text>
<text x="178.5" y="169.4" transform="rotate(-90 178.5 169.4)">GND</text>
<text x="181.1" y="169.4" transform="rotate(-90 181.1 169.4)">GND</text>
<text x="183.6" y="169.4" transform="rotate(-90 183.6 169.4)">GND</text>
<text x="279" y="168.5" transform="rotate(-90 279 168.5)">2</text>
<text x="1.7" y="179.6">D</text>
<text x="41.1" y="179.6" transform="rotate(-90 41.1 179.6)">GND</text>
<text x="107.3" y="174.5" transform="rotate(-90 107.3 174.5)">GND</text>
<text x="109.8" y="174.5" transform="rotate(-90 109.8 174.5)">GND</text>
<text x="112.4" y="174.5" transform="rotate(-90 112.4 174.5)">GND</text>
<text x="114.9" y="174.5" transform="rotate(-90 114.9 174.5)">GND</text>
<text x="174.7" y="178.7" transform="rotate(-90 174.7 178.7)">5</text>
<text x="177.2" y="178.7" transform="rotate(-90 177.2 178.7)">6</text>
<text x="179.8" y="178.7" transform="rotate(-90 179.8 178.7)">7</text>
<text x="182.3" y="178.7" transform="rotate(-90 182.3 178.7)">8</text>
<text x="201.9" y="178.3">Title</text>
<text x="289.2" y="179.6">D</text>
<text x="106" y="183.8" transform="rotate(-90 106 183.8)">5</text>
<text x="108.5" y="183.8" transform="rotate(-90 108.5 183.8)">6</text>
<text x="111.1" y="183.8" transform="rotate(-90 111.1 183.8)">7</text>
<text x="113.6" y="183.8" transform="rotate(-90 113.6 183.8)">8</text>
<text x="201.9" y="186">Size</text>
<text x="214.6" y="186">Number</text>
<text x="265.5" y="186">Revision</text>
<text x="39.9" y="190.4" transform="rotate(-90 39.9 190.4)">B4</text>
<text x="203.2" y="189.8">A4</text>
<text x="201.9" y="193.6">Date:</text>
<text x="201.9" y="196.1">File:</text>
<text x="213.3" y="193.6">31.03.2022</text>
<text x="213.4" y="196.1">D:\wearlab\..\logic_1b.SchDoc</text>
<text x="252.8" y="196.1">Drawn By:</text>
<text x="252.8" y="193.6">Sheet</text>
<text x="260.2" y="193.6">of</text>
<text x="36" y="199.9">1</text>
<text x="109.2" y="199.9">2</text>
<text x="182.3" y="199.9">3</text>
<text x="255.4" y="199.9">4</text>
</g>
<g font-size="2.3" fill="#262626">
<text x="98.3" y="18">VCC18</text>
<text x="142.5" y="21.8">GND</text>
<text x="177.2" y="18">VCC18</text>
<text x="188.5" y="18">VCC</text>
<text x="243.3" y="18">VCC18</text>
<text x="254.6" y="18">VCC</text>
<text x="71.2" y="29.5">GND</text>
<text x="124.8" y="29.5">GND</text>
<text x="18" y="38.4">VCC</text>
<text x="154.9" y="38.4">MOSI2-18</text>
<text x="208.3" y="38.4">MOSI2</text>
<text x="221" y="38.4">MOTION_INT-18</text>
<text x="274.4" y="38.4">MOTION_INT</text>
<text x="129.4" y="43.5">MOTION_INT-18</text>
<text x="154.9" y="43.5">SCK2-18</text>
<text x="208.3" y="43.5">SCK2</text>
<text x="17.5" y="51.1">S_SCL</text>
<text x="27.6" y="51.1">S_SDA</text>
<text x="60.7" y="48.6">SS#2-18</text>
<text x="60.7" y="53.7">MISO2-18</text>
<text x="154.9" y="48.6">SS#2-18</text>
<text x="154.9" y="53.7">MISO2-18</text>
<text x="208.3" y="48.6">SS#2</text>
<text x="208.3" y="53.7">MISO2</text>
<text x="129.4" y="63.8">MOSI2-18</text>
<text x="249.4" y="61.3">GND</text>
<text x="129.4" y="68.9">SCK2-18</text>
<text x="223.1" y="66.4">VCC_Periph</text>
<text x="254.6" y="70.2">GND</text>
<text x="183.3" y="74">GND</text>
<text x="33.3" y="91.8">VCC</text>
<text x="58.6" y="94.4">GND</text>
<text x="71.3" y="94.4">GND</text>
<text x="96.8" y="94.4">GND</text>
<text x="12.4" y="107.1">S_SCL</text>
<text x="198.1" y="107.1">BLUE_RTS</text>
<text x="198.1" y="104.6">BLUE_CTS</text>
<text x="12.4" y="112.2">S_SDA</text>
<text x="198.1" y="109.6">BLUE_TX14</text>
<text x="198.1" y="112.2">BLUE_RX</text>
<text x="172.6" y="117.3">AVCC</text>
<text x="262.3" y="122.3">VCC</text>
<text x="103.8" y="127.4">AVCC</text>
<text x="259.7" y="128.7">GND</text>
<text x="33.1" y="132.5">GND</text>
<text x="40.9" y="135.1">VCC</text>
<text x="150.1" y="133.8">GND</text>
<text x="198.1" y="137.6">BLUE_RST#</text>
<text x="282.5" y="136.4">GND</text>
<text x="30.1" y="140.2">VBAT</text>
<text x="58.7" y="141.4">GND</text>
<text x="81.4" y="144">GND</text>
<text x="259.7" y="138.9">GND</text>
<text x="264.2" y="140.2">BLUE_Connect</text>
<text x="195.5" y="158">AUD_DAT</text>
<text x="9.8" y="163.1">S_SCL</text>
<text x="60.7" y="165.6">RTC_INT</text>
<text x="86.6" y="165.6">GND</text>
<text x="126.9" y="163.1">AUD_DAT</text>
<text x="147.2" y="163.1">X_AUD_CLK3</text>
<text x="226.5" y="165.6">GND</text>
<text x="9.8" y="168.1">S_SDA</text>
<text x="60.7" y="170.7">RTC_SQW</text>
<text x="78.5" y="168.1">X_AUD_CLK3</text>
<text x="274.8" y="175.8">GND</text>
<text x="173.1" y="186">GND</text>
<text x="104.4" y="191.1">GND</text>
<text x="35.7" y="196.1">GND</text>
</g>
<g font-size="2.3" fill="#0e0e0e">
<text x="159.4" y="18.3">100nF</text>
<text x="159.9" y="20.6">C203</text>
<text x="85.6" y="26">100nF</text>
<text x="86.1" y="28.2">C15</text>
<text x="108.5" y="26">100nF</text>
<text x="109.1" y="28.2">C16</text>
<text x="124.3" y="35.9">U3</text>
<text x="208.8" y="30.8">U202</text>
<text x="274.9" y="30.8">U203</text>
<text x="124.3" y="38.4">ICM-20948</text>
<text x="18.2" y="45.8">R201</text>
<text x="28.4" y="45.8">R202</text>
<text x="20" y="48.6">4k7</text>
<text x="30.2" y="48.6">4k7</text>
<text x="63.2" y="71.5">100nF</text>
<text x="65.5" y="68.7">C19</text>
<text x="241.3" y="74">C204100nF</text>
<text x="243.6" y="76.8">C200</text>
<text x="243.6" y="83.9">4.7uF</text>
<text x="254.6" y="86.7">U101</text>
<text x="254.6" y="89.3">RN41-I/RM</text>
<text x="45.5" y="104.6">U200</text>
<text x="45.5" y="107.1">M24xxx</text>
<text x="167.3" y="120.1">C206</text>
<text x="98.6" y="130.3">C201</text>
<text x="167.3" y="130.3">C207</text>
<text x="167.3" y="127.2">4.7uF</text>
<text x="267.5" y="129.8">R200</text>
<text x="47.8" y="137.9">C205</text>
<text x="98.6" y="137.4">4.7uF</text>
<text x="167.3" y="137.4">100nF</text>
<text x="267.5" y="132.3">0R</text>
<text x="269.1" y="134.3">R204</text>
<text x="98.6" y="140.4">C202</text>
<text x="269.1" y="138.4">47k</text>
<text x="47.8" y="145">100nF</text>
<text x="98.6" y="147.5">100nF</text>
<text x="196" y="145.2">U201b</text>
<text x="196" y="147.8">MP34DT05</text>
<text x="279.5" y="147.8">4k7</text>
<text x="280.2" y="145">RD200</text>
<text x="61.2" y="150.3">U204</text>
<text x="61.2" y="152.9">MAX31343 RTC</text>
<text x="127.4" y="150.3">U201</text>
<text x="127.4" y="152.9">MP34DT05</text>
<text x="279.5" y="165.6">D200</text>
<text x="279.5" y="163.1">Yellow</text>
</g>
</svg>
